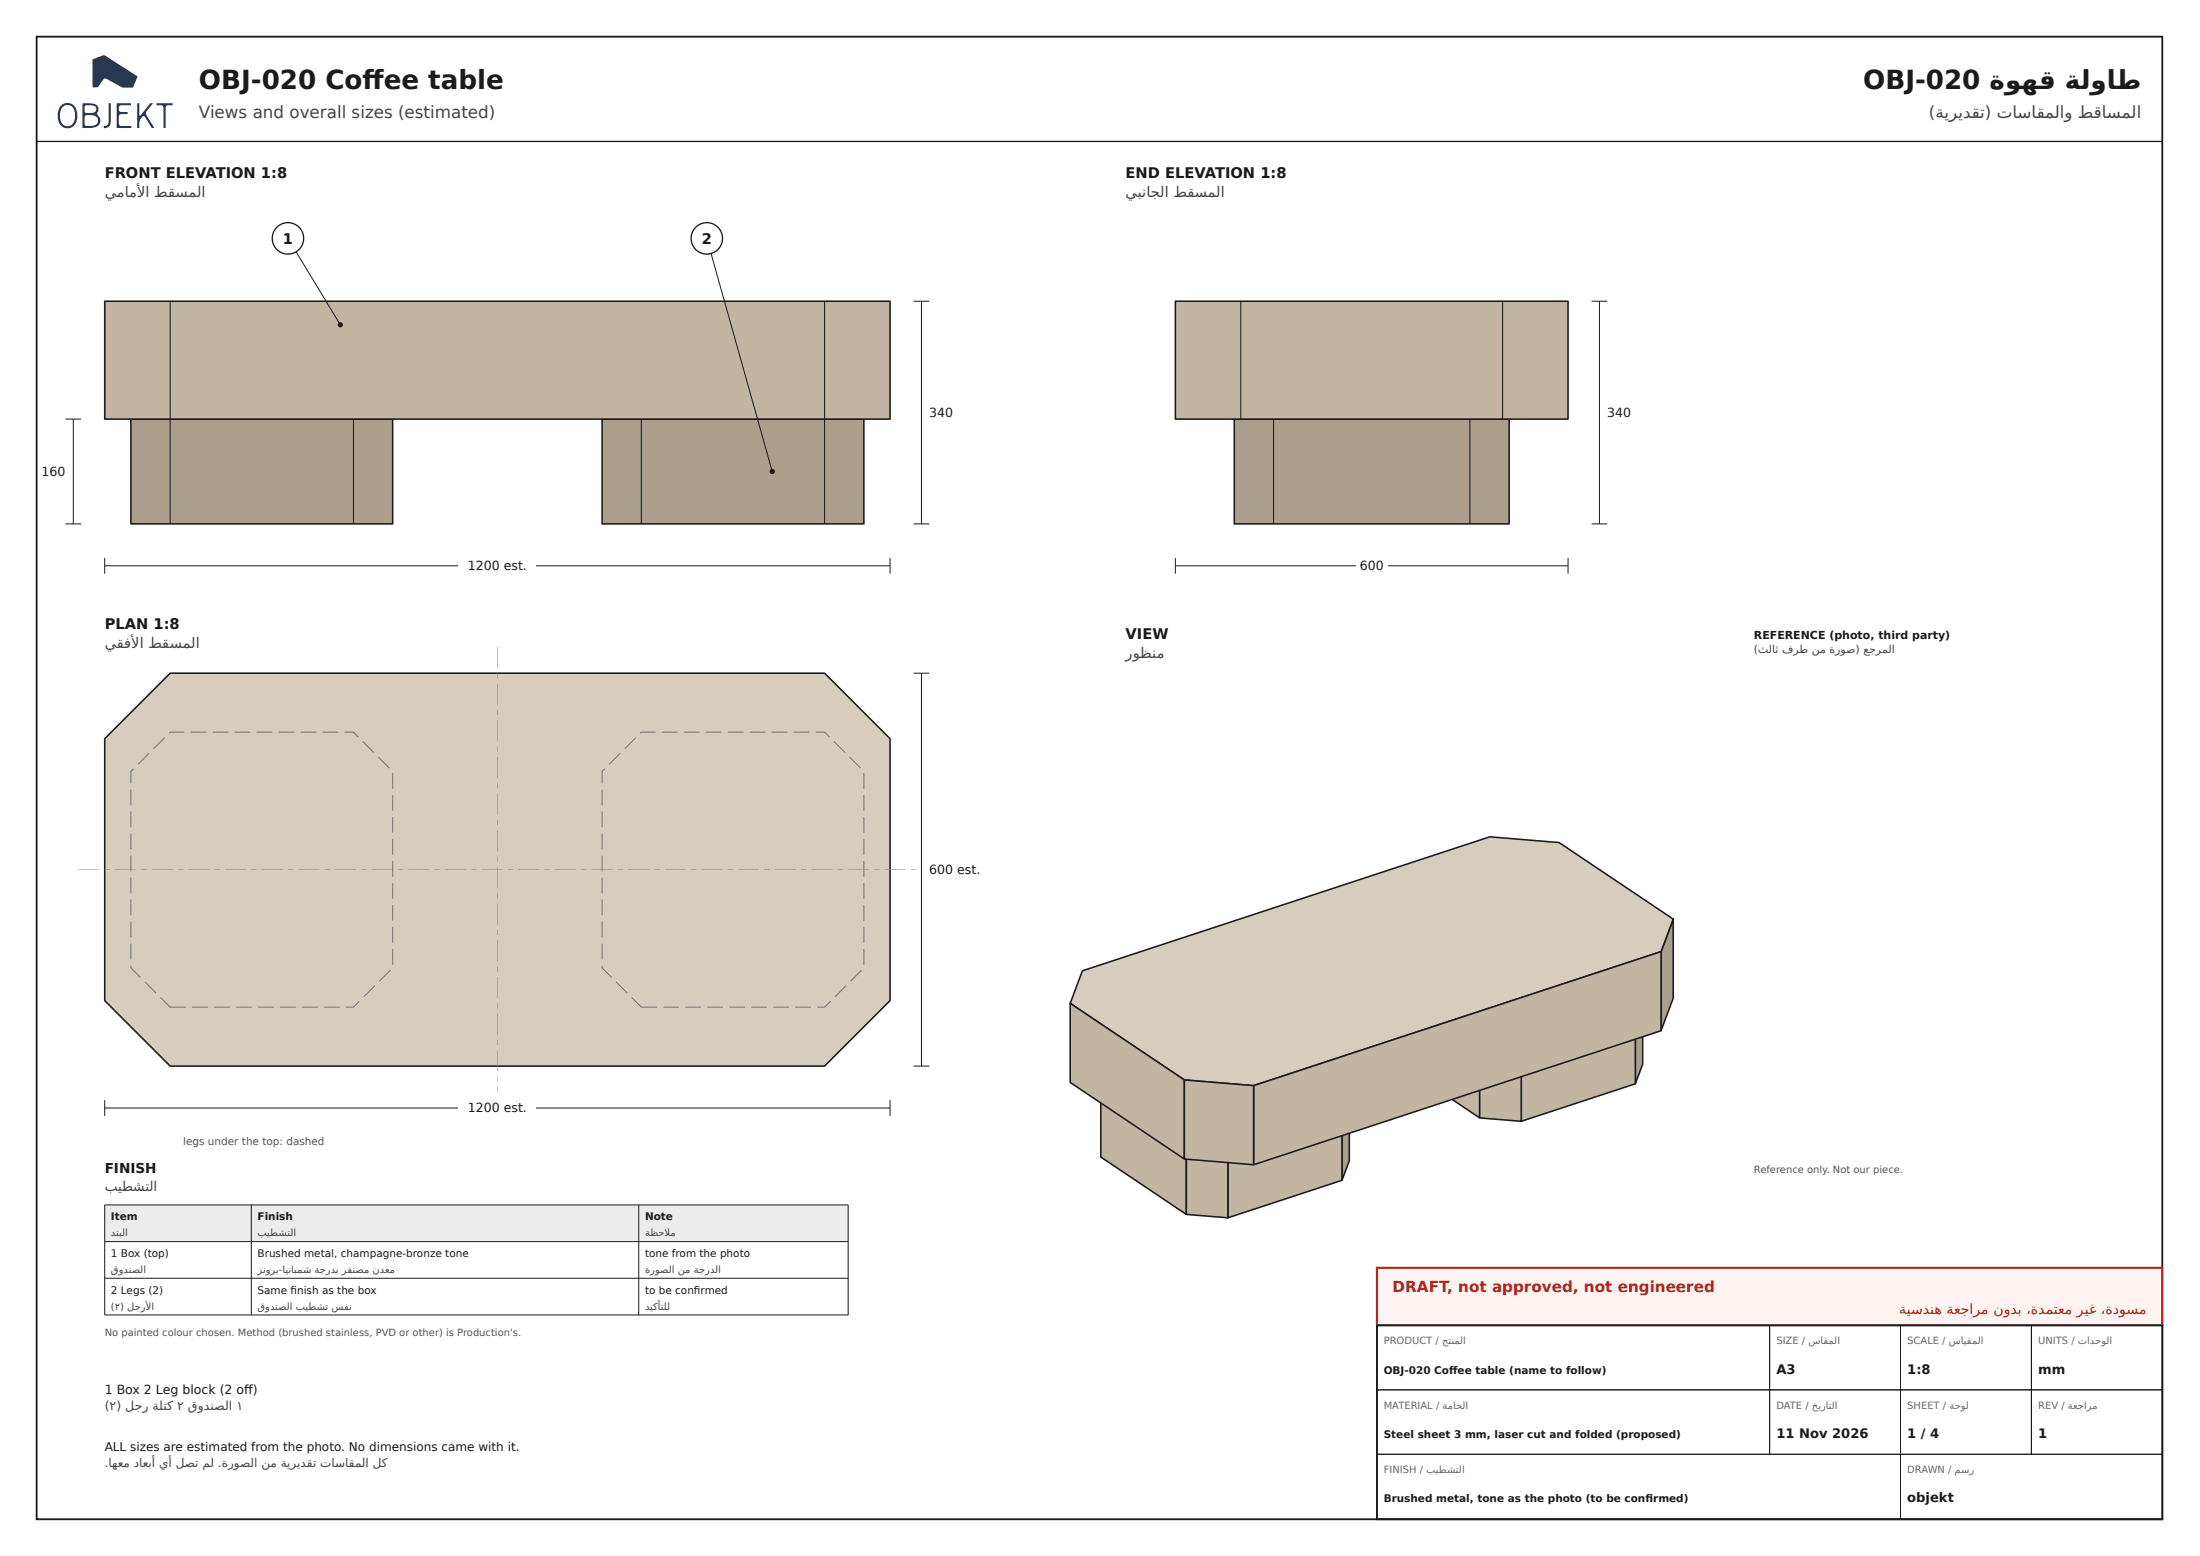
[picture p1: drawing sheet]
<svg xmlns="http://www.w3.org/2000/svg" width="420mm" height="297mm" viewBox="0 0 420 297" stroke-linecap="round" stroke-linejoin="round" font-family="sans-serif">
<path d="M7 7h406v283h-406z" fill="none" stroke="#1b1b1b" stroke-width=".35"/>
<path d="M17.7 11.4l2-.9 .3 .1 6.2 4-.8 2.1h-2l-3.2-1.7-.4 .1-1.1 1.5-.9 .1-.1-.2zM11.8 20.6a2.86 2.86 0 0 0 .3 3.3 1.39 1.39 0 0 0 2.2-1.2 2.12 2.12 0 0 0-1-2.6 1.31 1.31 0 0 0-1.5 .5zM11.5 20.3a1.8 1.8 0 0 1 2-.6 1.8 1.8 0 0 1 1.2 1.7 2.49 2.49 0 0 1-1.3 3 1.82 1.82 0 0 1-2.3-1.6 3.3 3.3 0 0 1 .4-2.5zM16.2 22.1v1.8a2.21 2.21 0 0 0 2.5-.5 1.01 1.01 0 0 0-1-1.4 1.76 1.76 0 0 0-1.5 .1zM16.2 20.2v1.2l.8 .2a1.08 1.08 0 0 0 1.4-.8 .74 .74 0 0 0-.9-.7h-.9zM15.7 19.7a4.2 4.2 0 0 1 2.8 .4 1.4 1.4 0 0 1 0 1.6l.1 .2a1.38 1.38 0 0 1 .5 1.6 1.38 1.38 0 0 1-1.4 .9h-2zM20.8 19.7h.4v3.4a1.16 1.16 0 0 1-1.4 1.4v-.4l.7-.2 .2-.3zM22.3 19.7h2.7v.4h-1.8a.67 .67 0 0 0-.5 .6 .67 .67 0 0 0 .5 .7h1.2v.4h-1.2l-.4 .2v1.8l.4 .3h1.9v.3h-2.8zM26.2 19.7h.4l.1 2.4 2-2.4h.5l-1.1 1.4-.2 .5 1.6 2.8h-.5l-1.3-2-.3-.3-.3 .2-.4 .7-.1 1.4h-.4zM29.9 19.7h3.1v.4h-.9l-.4 .2-.1 4.1h-.4v-4.1l-.5-.2h-.8z" fill-rule="evenodd" fill="#263a5a"/>
<path d="M7 27h406" fill="none" stroke="#1b1b1b" stroke-width=".25"/>
<path d="M25 80h50v20h-50z" fill="#ab9f8b"/>
<path d="M25 80h50v20h-50z" fill="none" stroke="#1b1b1b" stroke-width=".3"/>
<path d="M32.5 80v20M67.5 80v20" fill="none" stroke="#1b1b1b" stroke-width=".2"/>
<path d="M115 80h50v20h-50z" fill="#ab9f8b"/>
<path d="M115 80h50v20h-50z" fill="none" stroke="#1b1b1b" stroke-width=".3"/>
<path d="M122.5 80v20M157.5 80v20" fill="none" stroke="#1b1b1b" stroke-width=".2"/>
<path d="M20 57.5h150v22.5h-150z" fill="#c2b6a2"/>
<path d="M20 57.5h150v22.5h-150z" fill="none" stroke="#1b1b1b" stroke-width=".3"/>
<path d="M32.5 57.5v22.5M157.5 57.5v22.5" fill="none" stroke="#1b1b1b" stroke-width=".2"/>
<path d="M20 108h150M20 106.5v3M170 106.5v3" fill="none" stroke="#1b1b1b" stroke-width=".19"/>
<path d="M87.5 106.2h14.9v3.4h-14.9z" fill="#fff"/>
<path d="M55 45.5l10 16.5M174.5 57.5h3M176 57.5v42.5M12.5 80h3M14 80v20M12.5 100h3M174.5 100h3" fill="none" stroke="#1b1b1b" stroke-width=".19"/>
<circle cx="65" cy="62" r=".5" fill="#1b1b1b"/>
<circle cx="55" cy="45.5" r="3" fill="#fff"/>
<circle cx="55" cy="45.5" r="3" fill="none" stroke="#1b1b1b" stroke-width=".25"/>
<path d="M135 45.5l12.5 44.5" fill="none" stroke="#1b1b1b" stroke-width=".19"/>
<circle cx="147.5" cy="90" r=".5" fill="#1b1b1b"/>
<circle cx="135" cy="45.5" r="3" fill="#fff"/>
<circle cx="135" cy="45.5" r="3" fill="none" stroke="#1b1b1b" stroke-width=".25"/>
<path d="M32.5 128.5h125l12.5 12.5v50l-12.5 12.5h-125l-12.5-12.5v-50z" fill="#d6cdbd"/>
<path d="M32.5 128.5h125l12.5 12.5v50l-12.5 12.5h-125l-12.5-12.5v-50z" fill="none" stroke="#1b1b1b" stroke-width=".3"/>
<g fill="#777">
<path d="M36.7 192.1h3v.2h-3zM40.9 192.1h3v.2h-3zM45.1 192.1h3v.2h-3zM49.3 192.1h3v.2h-3zM53.5 192.1h3v.2h-3zM57.7 192.1h3v.2h-3zM61.9 192.1h3v.2h-3zM66.1 192.1h1.4v.1h-.1l1.2-1.2 .1 .2-1.2 1.1h-1.4zM69.4 190.2l2.1-2.1 .2 .1-2.1 2.1zM72.4 187.2l2.1-2.1 .1 .1-2.1 2.2zM74.9 181.2h.2v3h-.2zM74.9 177h.2v3h-.2zM74.9 172.8h.2v3h-.2zM74.9 168.6h.2v3h-.2zM74.9 164.4h.2v3h-.2zM74.9 160.2h.2v3h-.2zM74.9 156h.2v3h-.2zM74.9 151.8h.2v3h-.2zM74.9 147.6h.2v3h-.2zM72.2 144.6l.1-.2 2.1 2.1-.1 .2zM69.2 141.6l.1-.1 2.2 2.1-.2 .1zM65.8 139.6l1.7 .1 1 .9-.1 .1-1-.9 .1-.1v.1h-1.7zM61.6 139.6h3v.2h-3zM57.4 139.6h3v.2h-3zM53.2 139.6h3v.2h-3zM49 139.6h3v.2h-3zM44.8 139.6h3v.2h-3zM40.6 139.6h3v.2h-3zM36.4 139.6h3v.2h-3zM32.4 139.7l2.8-.1v.2h-2.7v-.1l-.1 .3-.2-.1zM29.3 142.9l2.1-2.2 .1 .2-2.1 2.1zM28.4 143.7l.1 .1-2.1 2.2-.1-.2zM25.4 146.7l.2 .1-.5 .5-.1-.1h.1v2.3h-.2v-2.3zM24.9 150.7h.2v3h-.2zM24.9 154.9h.2v3h-.2zM24.9 159.1h.2v3h-.2zM24.9 163.3h.2v3h-.2zM24.9 167.5h.2v3h-.2zM24.9 171.7h.2v3h-.2zM24.9 175.9h.2v3h-.2zM24.9 180.1h.2v3h-.2zM24.9 184.3h.2v.4h-.1h.1l1.8 1.8-.1 .1-1.9-1.8zM27.6 187.5l.1-.1 2.2 2.1-.2 .1zM30.6 190.5l.1-.2 1.9 1.9h-.1v-.1h3v.2h-3z"/>
<path d="M126.7 192.1h3v.2h-3zM130.9 192.1h3v.2h-3zM135.1 192.1h3v.2h-3zM139.3 192.1h3v.2h-3zM143.5 192.1h3v.2h-3zM147.7 192.1h3v.2h-3zM151.9 192.1h3v.2h-3zM156.1 192.1h1.4v.1h-.1l1.2-1.2 .1 .2-1.2 1.1h-1.4zM159.4 190.2l2.1-2.1 .2 .1-2.2 2.1zM162.4 187.2l2.1-2.1 .1 .1-2.1 2.2zM164.9 181.2h.2v3h-.2zM164.9 177h.2v3h-.2zM164.9 172.8h.2v3h-.2zM164.9 168.6h.2v3h-.2zM164.9 164.4h.2v3h-.2zM164.9 160.2h.2v3h-.2zM164.9 156h.2v3h-.2zM164.9 151.8h.2v3h-.2zM164.9 147.6h.2v3h-.2zM162.2 144.6l.1-.2 2.1 2.1-.1 .2zM159.2 141.6l.1-.1 2.2 2.1-.2 .1zM155.8 139.6l1.7 .1 1 .9-.1 .1-1-.9 .1-.1v.1h-1.7zM151.6 139.6h3v.2h-3zM147.4 139.6h3v.2h-3zM143.2 139.6h3v.2h-3zM139 139.6h3v.2h-3zM134.8 139.6h3v.2h-3zM130.6 139.6h3v.2h-3zM126.4 139.6h3v.2h-3zM122.2 139.9l.3-.3h2.7v.2h-2.7v-.1l-.1 .3zM121.4 140.7l.1 .2-2.1 2.1-.1-.1zM116.3 145.8l2.1-2.1 .1 .1-2.1 2.2zM115.4 146.7l.2 .1-.5 .5-.1-.1h.1v2.3h-.2v-2.3zM114.9 150.7h.2v3h-.2zM114.9 154.9h.2v3h-.2zM114.9 159.1h.2v3h-.2zM114.9 163.3h.2v3h-.2zM114.9 167.5h.2v3h-.2zM114.9 171.7h.2v3h-.2zM114.9 175.9h.2v3h-.2zM114.9 180.1h.2v3h-.2zM114.9 184.3h.2v.4h-.1h.1l1.8 1.8-.1 .1-1.9-1.8zM117.7 187.4l2.2 2.1-.2 .1-2.1-2.1zM120.7 190.3l1.9 1.9h-.1v-.1h3v.2h-3l-1.9-1.8z"/>
</g>
<g fill="#888">
<path d="M15 165.9h4v.1h-4zM20 165.9h1v.1h-1zM22 165.9h4v.1h-4zM27 165.9h1v.1h-1zM29 165.9h4v.1h-4zM34 165.9h1v.1h-1zM36 165.9h4v.1h-4zM41 165.9h1v.1h-1zM43 165.9h4v.1h-4zM48 165.9h1v.1h-1zM50 165.9h4v.1h-4zM55 165.9h1v.1h-1zM57 165.9h4v.1h-4zM62 165.9h1v.1h-1zM64 165.9h4v.1h-4zM69 165.9h1v.1h-1zM71 165.9h4v.1h-4zM76 165.9h1v.1h-1zM78 165.9h4v.1h-4zM83 165.9h1v.1h-1zM85 165.9h4v.1h-4zM90 165.9h1v.1h-1zM92 165.9h4v.1h-4zM97 165.9h1v.1h-1zM99 165.9h4v.1h-4zM104 165.9h1v.1h-1zM106 165.9h4v.1h-4zM111 165.9h1v.1h-1zM113 165.9h4v.1h-4zM118 165.9h1v.1h-1zM120 165.9h4v.1h-4zM125 165.9h1v.1h-1zM127 165.9h4v.1h-4zM132 165.9h1v.1h-1zM134 165.9h4v.1h-4zM139 165.9h1v.1h-1zM141 165.9h4v.1h-4zM146 165.9h1v.1h-1zM148 165.9h4v.1h-4zM153 165.9h1v.1h-1zM155 165.9h4v.1h-4zM160 165.9h1v.1h-1zM162 165.9h4v.1h-4zM167 165.9h1v.1h-1zM169 165.9h4v.1h-4zM174 165.9h1v.1h-1z"/>
<path d="M94.9 123.5h.1v4h-.1zM94.9 128.5h.1v1h-.1zM94.9 130.5h.1v4h-.1zM94.9 135.5h.1v1h-.1zM94.9 137.5h.1v4h-.1zM94.9 142.5h.1v1h-.1zM94.9 144.5h.1v4h-.1zM94.9 149.5h.1v1h-.1zM94.9 151.5h.1v4h-.1zM94.9 156.5h.1v1h-.1zM94.9 158.5h.1v4h-.1zM94.9 163.5h.1v1h-.1zM94.9 165.5h.1v4h-.1zM94.9 170.5h.1v1h-.1zM94.9 172.5h.1v4h-.1zM94.9 177.5h.1v1h-.1zM94.9 179.5h.1v4h-.1zM94.9 184.5h.1v1h-.1zM94.9 186.5h.1v4h-.1zM94.9 191.5h.1v1h-.1zM94.9 193.5h.1v4h-.1zM94.9 198.5h.1v1h-.1zM94.9 200.5h.1v4h-.1zM94.9 205.5h.1v1h-.1zM94.9 207.5h.1v1h-.1z"/>
</g>
<path d="M20 211.5h150M20 210v3M170 210v3" fill="none" stroke="#1b1b1b" stroke-width=".19"/>
<path d="M87.5 209.7h14.9v3.4h-14.9z" fill="#fff"/>
<path d="M174.5 128.5h3M176 128.5v75M174.5 203.5h3" fill="none" stroke="#1b1b1b" stroke-width=".19"/>
<path d="M235.7 80h52.5v20h-52.5z" fill="#ab9f8b"/>
<path d="M235.7 80h52.5v20h-52.5z" fill="none" stroke="#1b1b1b" stroke-width=".3"/>
<path d="M243.2 80v20M280.7 80v20" fill="none" stroke="#1b1b1b" stroke-width=".2"/>
<path d="M224.5 57.5h75v22.5h-75z" fill="#c2b6a2"/>
<path d="M224.5 57.5h75v22.5h-75z" fill="none" stroke="#1b1b1b" stroke-width=".3"/>
<path d="M237 57.5v22.5M287 57.5v22.5" fill="none" stroke="#1b1b1b" stroke-width=".2"/>
<path d="M224.5 108h75M224.5 106.5v3M299.5 106.5v3" fill="none" stroke="#1b1b1b" stroke-width=".19"/>
<path d="M259 106.2h6v3.4h-6z" fill="#fff"/>
<path d="M304 57.5h3M305.5 57.5v42.5M304 100h3" fill="none" stroke="#1b1b1b" stroke-width=".19"/>
<path d="M211.6 203.7l21.8-7.2 8 .7 16.3 10.9-1.4 3.8-21.8 7.1-7.9-.6-16.4-11z" fill="#d6cdbd"/>
<path d="M211.6 203.7l21.8-7.2 8 .7 16.3 10.9-1.4 3.8-21.8 7.1-7.9-.6-16.4-11z" fill="none" stroke="#1b1b1b" stroke-width=".3"/>
<path d="M257.7 208.1v13.5l-1.4 3.7v-13.4z" fill="#ab9f8b"/>
<path d="M257.7 208.1v13.5l-1.4 3.7v-13.4z" fill="none" stroke="#1b1b1b" stroke-width=".3"/>
<path d="M210.2 207.4l16.4 11v13.4l-16.4-11z" fill="#c2b6a2"/>
<path d="M210.2 207.4l16.4 11v13.4l-16.4-11z" fill="none" stroke="#1b1b1b" stroke-width=".3"/>
<path d="M234.5 219l21.8-7.1v13.4l-21.8 7.2z" fill="#c2b6a2"/>
<path d="M234.5 219l21.8-7.1v13.4l-21.8 7.2z" fill="none" stroke="#1b1b1b" stroke-width=".3"/>
<path d="M226.6 218.4l7.9 .6v13.5l-7.9-.7z" fill="#c2b6a2"/>
<path d="M226.6 218.4l7.9 .6v13.5l-7.9-.7z" fill="none" stroke="#1b1b1b" stroke-width=".3"/>
<path d="M267.7 185.3l21.8-7.2 7.9 .7 16.3 10.9-1.4 3.8-21.7 7.1-8-.6-16.3-11z" fill="#d6cdbd"/>
<path d="M267.7 185.3l21.8-7.2 7.9 .7 16.3 10.9-1.4 3.8-21.7 7.1-8-.6-16.3-11z" fill="none" stroke="#1b1b1b" stroke-width=".3"/>
<path d="M313.7 189.7v13.4l-1.4 3.8v-13.4z" fill="#ab9f8b"/>
<path d="M313.7 189.7v13.4l-1.4 3.8v-13.4z" fill="none" stroke="#1b1b1b" stroke-width=".3"/>
<path d="M266.3 189l16.3 11v13.4l-16.3-11z" fill="#c2b6a2"/>
<path d="M266.3 189l16.3 11v13.4l-16.3-11z" fill="none" stroke="#1b1b1b" stroke-width=".3"/>
<path d="M290.6 200.6l21.7-7.1v13.4l-21.7 7.1z" fill="#c2b6a2"/>
<path d="M290.6 200.6l21.7-7.1v13.4l-21.7 7.1z" fill="none" stroke="#1b1b1b" stroke-width=".3"/>
<path d="M282.6 200l8 .6v13.4l-8-.6z" fill="#c2b6a2"/>
<path d="M282.6 200l8 .6v13.4l-8-.6z" fill="none" stroke="#1b1b1b" stroke-width=".3"/>
<path d="M319.6 175.4v15.1l-2.3 6.2v-15.1z" fill="#ab9f8b"/>
<path d="M319.6 175.4v15.1l-2.3 6.2v-15.1z" fill="none" stroke="#1b1b1b" stroke-width=".3"/>
<path d="M206.7 185.3l77.9-25.6 13.2 1.1 21.8 14.6-2.3 6.2-77.9 25.6-13.2-1.1-21.8-14.6z" fill="#d6cdbd"/>
<path d="M206.7 185.3l77.9-25.6 13.2 1.1 21.8 14.6-2.3 6.2-77.9 25.6-13.2-1.1-21.8-14.6z" fill="none" stroke="#1b1b1b" stroke-width=".3"/>
<path d="M239.4 207.2l77.9-25.6v15.1l-77.9 25.6z" fill="#c2b6a2"/>
<path d="M239.4 207.2l77.9-25.6v15.1l-77.9 25.6z" fill="none" stroke="#1b1b1b" stroke-width=".3"/>
<path d="M204.4 191.5l21.8 14.6v15.1l-21.8-14.6z" fill="#c2b6a2"/>
<path d="M204.4 191.5l21.8 14.6v15.1l-21.8-14.6z" fill="none" stroke="#1b1b1b" stroke-width=".3"/>
<path d="M226.2 206.1l13.2 1.1v15.1l-13.2-1.1z" fill="#c2b6a2"/>
<path d="M226.2 206.1l13.2 1.1v15.1l-13.2-1.1z" fill="none" stroke="#1b1b1b" stroke-width=".3"/>
<path d="M20 230h142v7h-142z" fill="#ececec"/>
<path d="M20 230h142v21h-142zM20 237h142M48 230v21M122 230v21M20 244h142" fill="none" stroke="#1b1b1b" stroke-width=".19"/>
<path d="M263 242h150v11h-150z" fill="#fff4f2"/>
<path d="M263 242h150v11h-150z" fill="none" stroke="#b3261e" stroke-width=".4"/>
<path d="M263 253h150v37h-150z" fill="#fff"/>
<path d="M263 253h150v37h-150z" fill="none" stroke="#1b1b1b" stroke-width=".35"/>
<path d="M263 253h75v12.3h-75zM338 253h25v12.3h-25zM363 253h25v12.3h-25zM388 253h25v12.3h-25zM263 265.3h75v12.3h-75zM263 277.6h100v12.3h-100zM338 265.3h25v12.3h-25zM363 265.3h25v12.3h-25zM363 277.6h50v12.3h-50zM388 265.3h25v12.3h-25z" fill="none" stroke="#1b1b1b" stroke-width=".19"/>
<g font-size="5" fill="#1b1b1b">
<text x="38" y="17">OBJ-020 Coff ee table</text>
<text x="355.9" y="17">OBJ-020 ةوهق ةلواط</text>
</g>
<g font-size="3.2" fill="#444">
<text x="38" y="22.5">Views and overall sizes (estimated)</text>
<text x="368.4" y="22.5">(ةيريدقت) تاساقملاو طقاسملا</text>
</g>
<text font-size="2.9" fill="#b3261e" x="266" y="246.7">DRAFT, not approved, not engineered</text>
<g font-size="2.8" fill="#1b1b1b">
<text x="20" y="34">FRONT ELEVATION 1:8</text>
<text x="215" y="34">END ELEVATION 1:8</text>
<text x="54" y="46.5">1</text>
<text x="134" y="46.5">2</text>
<text x="20" y="120">PLAN 1:8</text>
<text x="215" y="122">VIEW</text>
</g>
<g font-size="2.8" fill="#444">
<text x="20" y="37.6">يمامأل ا طقسملا</text>
<text x="215" y="37.6">يبناجلا طقسملا</text>
<text x="20" y="123.6">يقفأل ا طقسملا</text>
<text x="215" y="125.6">روظنم</text>
</g>
<text font-size="2.7" fill="#b3261e" x="362.8" y="250.8">ةيسدنه ةعجارم نودب ،ةدمتعم ريغ ،ةدوسم</text>
<text font-size="2.6" fill="#1b1b1b" x="20" y="224">FINISH</text>
<text font-size="2.6" fill="#444" x="20" y="227.4">بيطشتلا</text>
<g font-size="2.5" fill="#1b1b1b">
<text x="339.3" y="262.2">A3</text>
<text x="364.3" y="262.2">1:8</text>
<text x="389.3" y="262.2">mm</text>
<text x="339.3" y="274.5">11 Nov 2026</text>
<text x="364.3" y="274.5">1 / 4</text>
<text x="389.3" y="274.5">1</text>
<text x="364.3" y="286.8">objekt</text>
</g>
<g font-size="2.4" fill="#1b1b1b">
<text x="177.5" y="79.6">340</text>
<text x="307" y="79.6">340</text>
<text x="7.9" y="90.8">160</text>
<text x="89.4" y="108.8">1200 est.</text>
<text x="259.7" y="108.8">600</text>
<text x="177.5" y="166.8">600 est.</text>
<text x="89.4" y="212.3">1200 est.</text>
<text x="20" y="266">1 Box 2 Leg block (2 off )</text>
</g>
<text font-size="2.4" fill="#444" x="20" y="269.1">(٢) لجر ةلتك ٢ قودنصلا ١</text>
<text font-size="2.3" fill="#1b1b1b" x="20" y="277">ALL sizes are estimated from the photo. No dimensions came with it.</text>
<text font-size="2.3" fill="#444" x="20" y="280">.اهعم داعبأ يأ لصت مل .ةروصلا نم ةيريدقت تاساقملا لك</text>
<text font-size="2.1" fill="#1b1b1b" x="335" y="122">REFERENCE (photo, third party)</text>
<text font-size="2.1" fill="#444" x="335" y="124.7">(ثلاث فرط نم ةروص) عجرملا</text>
<text font-size="2" fill="#555" x="35" y="218.5">legs under the top: dashed</text>
<g font-size="2" fill="#1b1b1b">
<text x="21.2" y="232.9">Item</text>
<text x="49.2" y="232.9">Finish</text>
<text x="123.2" y="232.9">Note</text>
<text x="21.2" y="239.9">1 Box (top)</text>
<text x="49.2" y="239.9">Brushed metal, champagne-bronze tone</text>
<text x="123.2" y="239.9">tone from the photo</text>
<text x="21.2" y="246.9">2 Legs (2)</text>
<text x="49.2" y="246.9">Same fi nish as the box</text>
<text x="123.2" y="246.9">to be confi rmed</text>
<text x="264.3" y="262.2">OBJ-020 Coff ee table (name to follow)</text>
<text x="264.3" y="274.5">Steel sheet 3 mm, laser cut and folded (proposed)</text>
<text x="264.3" y="286.8">Brushed metal, tone as the photo (to be confi rmed)</text>
</g>
<g font-size="1.9" fill="#555">
<text x="335" y="224">Reference only. Not our piece.</text>
<text x="20" y="255">No painted colour chosen. Method (brushed stainless, PVD or other) is Production's.</text>
</g>
<g font-size="1.9" fill="#444">
<text x="21.2" y="236">دنبلا</text>
<text x="49.2" y="236">بيطشتلا</text>
<text x="123.2" y="236">ةظحال م</text>
<text x="21.2" y="243">قودنصلا</text>
<text x="49.2" y="243">زنورب-اينابمش ةجردب رفنصم ندعم</text>
<text x="123.2" y="243">ةروصلا نم ةجردلا</text>
<text x="21.2" y="250">(٢) لجرأل ا</text>
<text x="49.2" y="250">قودنصلا بيطشت سفن</text>
<text x="123.2" y="250">ديكأتلل</text>
</g>
<g font-size="1.9" fill="#666">
<text x="264.3" y="256.6">PRODUCT / جتنملا</text>
<text x="339.3" y="256.6">SIZE / ساقملا</text>
<text x="364.3" y="256.6">SCALE / سايقملا</text>
<text x="389.3" y="256.6">UNITS / تادحولا</text>
<text x="264.3" y="268.9">MATERIAL / ةماخلا</text>
<text x="339.3" y="268.9">DATE / خيراتلا</text>
<text x="364.3" y="268.9">SHEET / ةحول</text>
<text x="389.3" y="268.9">REV / ةعجارم</text>
<text x="264.3" y="281.2">FINISH / بيطشتلا</text>
<text x="364.3" y="281.2">DRAWN / مسر</text>
</g>
</svg>
